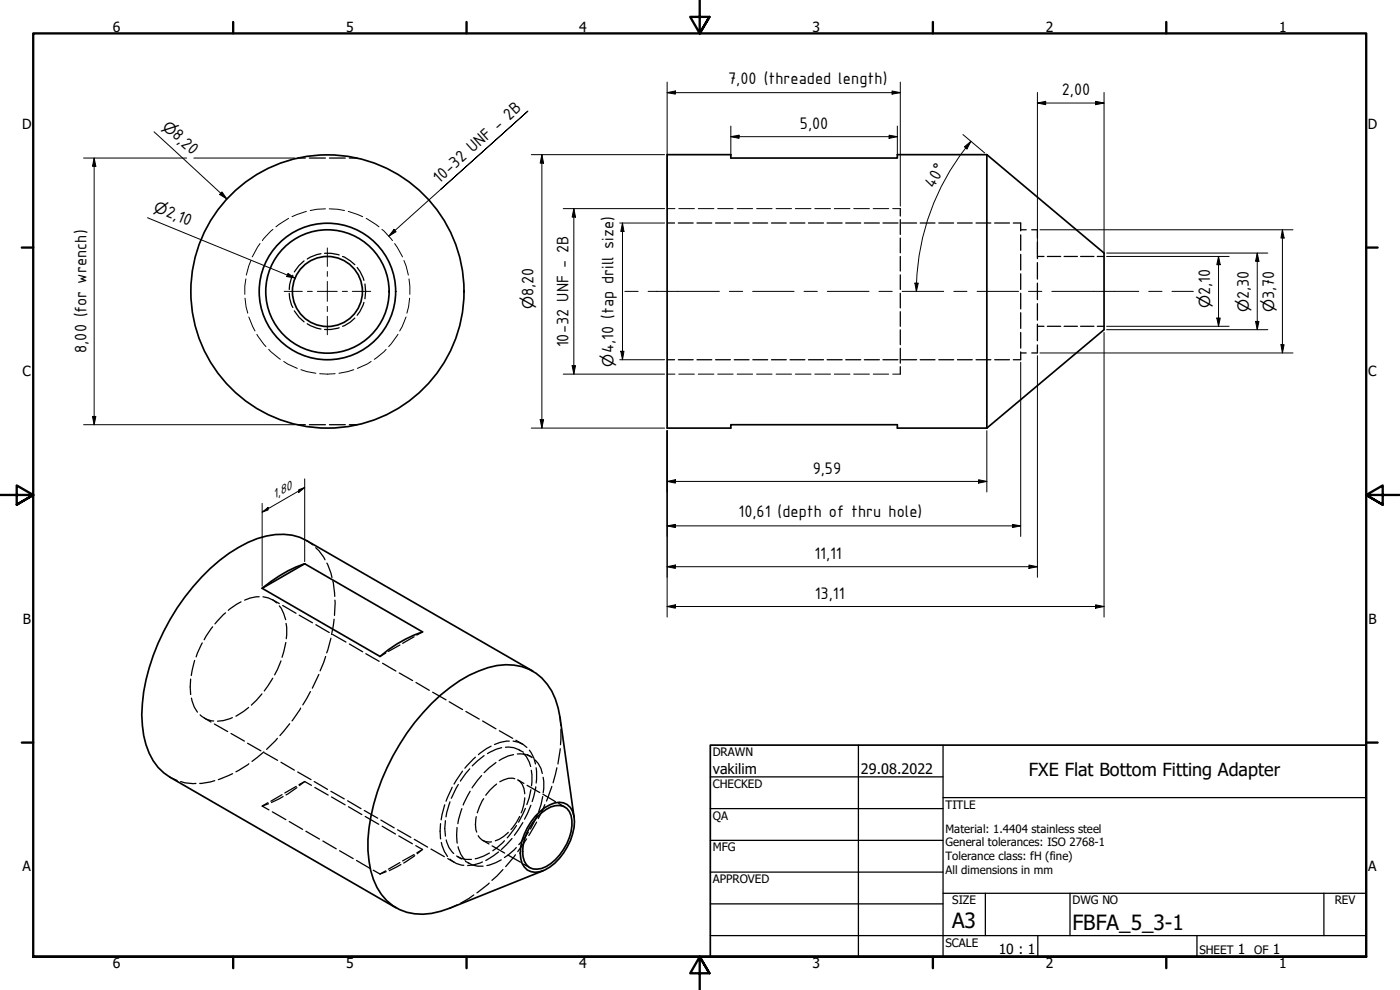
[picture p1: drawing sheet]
<svg xmlns="http://www.w3.org/2000/svg" width="420mm" height="297mm" viewBox="0 0 420 297" stroke-linecap="round" stroke-linejoin="round" font-family="sans-serif">
<!-- layer: Hidden (ANSI) -->
<g fill="none" stroke="#000" stroke-width=".38">
<path d="M89.3 47.4h2.3M92.8 47.4h4.9M98.9 47.4h4.7M104.8 47.4h2.5M91.2 78.3l-1.5 1.4-1.4 1.9M96.3 76.1l-1.2 .3-2.9 1.3M97.4 76h1.9l2.5 .5M102.8 76.9l2.4 1.4 1.3 1.1M200.2 66.9h2.2M203.6 66.9h4.4M209.2 66.9h4.4M214.8 66.9h4.4"/>
<path d="M220.3 66.9h4.5M225.9 66.9h4.5M231.5 66.9h4.5M237.1 66.9h4.5M242.6 66.9h4.5M248.2 66.9h4.5M253.8 66.9h4.5M259.4 66.9h4.5M265 66.9h4.5M270.2 62.6v2.2M270.2 65.9v4.4M270.2 71.4v4.5"/>
<path d="M270.2 76.9v4.4M270.6 66.9h4.5M276.2 66.9h4.4M281.7 66.9h4.5M287.3 66.9h4.5M292.9 66.9h4.5M298.5 66.9h4.5M304.1 66.9h2.2v2.4M306.3 70.5v4.6M306.3 76.3v4.7M306.3 68.9h1.7M309.6 68.9h1.7v2.5"/>
<path d="M311.3 72.6v5M311.3 78.8v4.9M311.3 76.9h2M314.3 76.9h4M319.3 76.9h4M324.3 76.9h4M329.3 76.9h2M86.8 88l.1 1.5 1 2.8M87.9 82.6l-1 2.7-.1 1.6M88.3 93.3l1.4 1.9 1.5 1.4M92.2 97.1l2.9 1.4 1.2 .2M101.8 98.3l-2.5 .6h-1.9"/>
<path d="M106.5 95.4l-1.3 1.2-2.4 1.3M107.2 80.2l.8 1.2 1.2 2.7M109.2 90.7l-1.2 2.8-.8 1.1M109.5 85.2l.2 2.2-.2 2.2M270.2 82.5v4.4M270.2 88v4.4M270.2 93.5v4.4M270.2 99v4.4M306.3 82.2v4.7M306.3 88v4.7M306.3 93.8v4.7M306.3 99.7v4.7"/>
<path d="M311.3 84.9v5M311.3 91.1v5M311.3 97.3v4.9M311.3 97.9h2M314.3 97.9h4M319.3 97.9h4M324.3 97.9h4M329.3 97.9h2M200.2 107.9h2.2M203.6 107.9h4.4M209.2 107.9h4.4M214.8 107.9h4.4"/>
<path d="M220.3 107.9h4.5M225.9 107.9h4.5M231.5 107.9h4.5M237.1 107.9h4.5M242.6 107.9h4.5M248.2 107.9h4.5M253.8 107.9h4.5M259.4 107.9h4.5M265 107.9h4.5M270.2 104.5v4.5M270.2 110v2.3M270.6 107.9h4.5"/>
<path d="M276.2 107.9h4.4M281.7 107.9h4.5M287.3 107.9h4.5M292.9 107.9h4.5M298.5 107.9h4.5M306.3 105.6v2.3h-2.2M306.3 105.9h1.7M311.3 103.5v2.4h-1.7M89.3 127.4h2.3M92.8 127.4h4.9M98.9 127.4h4.7M104.8 127.4h2.5"/>
<path d="M77.8 179.1l-2.7 .3-1.7 .7M78.9 179.1l1.6 .3 1.5 .7 1.1 .8M81.8 179.9l2 1.2M92.1 162.2l1.8 1.3M94.7 164.3l1 .9 1.8 2.7M98.1 169l1.5 4.3M99.9 174.4l.6 4.5M58.4 198.2l-1 4.5M60.7 192.9l-1.8 4.2M63.8 188.1l-2.5 3.8M67.7 183.9l-3.2 3.3M72.3 180.6l-3.8 2.5"/>
<path d="M83.8 181.8l.6 .7 .8 1.6 .5 1.8M84.3 198.3l-1.9 4.2M84.8 181.7l4 2.3M85.8 192.8l-1.2 4.4M85.9 187.1l.1 1.1-.1 3.4M89.8 184.6l4 2.3M94.8 187.4l4 2.4M97.7 197l-1.6 4.3M99.3 191.5l-1.3 4.4M99.8 190.4l4 2.2M100.3 185.8l-.8 4.6M100.5 180.1l-.1 4.5"/>
<path d="M104.8 193.2l4 2.4M109.8 196.1l4 2.3M114.8 199l4 2.3M115.8 195.9l-1.8 1.1M120 193.5l-3.4 1.9M124.3 191.1l-3.5 1.9M126.8 189.6l-1.7 .9M57.2 203.8v4.6M57.5 209.5l.8 2.6 .9 1.6M60.1 214.5a6.1 6.1 0 0 0 4 1.8M61.3 215.4l2 1.2M64.3 217.2l4 2.3"/>
<path d="M69.7 215.3l-2.6 .9-1.8 .2M74.6 212.3l-3.8 2.6M78.6 208.2l-3.2 3.4M81.9 203.5l-2.6 3.8M86.9 217.2l-2.9 3.5M90.2 212.5l-2.6 3.8M93.2 207.5l-2.3 4M95.7 202.4l-2 4.1M119.8 201.9l4 2.3M124.8 204.8l4 2.3M129.9 207.7l4 2.3M134.8 210.6l4 2.3"/>
<path d="M139.8 213.5l4 2.3M144.8 216.3l4 2.4M149.9 219.3l4 2.2M168.1 215.3l.2 2.4M168.3 218.8l-.1 4.6M51.1 233.2l2 1M54.2 234.5l1.2 .4 3.4 .2M64.5 234.2l-4.6 .9M69.3 220.1l4 2.3M69.8 232.1l-4.3 1.8M74.3 223l4 2.3M74.7 229.2l-3.9 2.4"/>
<path d="M79.2 225.6l-3.6 2.9M79.3 225.9l4 2.2M83.2 221.5l-3.2 3.3M84.3 228.7l4 2.4M84.6 238.4l-3.3 2M85 239l-3.5 1.8M88.9 236l-3.4 1.9M89.1 236.3l-3.2 2.2M89.3 231.6l4 2.3M91.4 234.5l-1.5 1.2M91.4 234.5l-1.7 .9M91.4 234.5l2.1 1.1"/>
<path d="M94.3 234.5l4 2.3M94.5 236.3l4 2.3M99.3 237.4l4 2.3M99.5 239.1l4.1 2.4M135.7 236.2l-1.8 4.2M137.5 235.4l-2.1 4.1M138.8 231.4l-2.5 3.9M141 230.7l-2.8 3.7M141.1 237.4l-2.1 4.1M142.7 227.2l-3.2 3.3M144.5 232.7l-2.8 3.7M145.2 239.6l-1.3 2.4-.6 1.9"/>
<path d="M145.3 226.7l-3.6 3.1M147.4 223.9l-1.4 .7-2.4 1.8M148.8 228.8l-3.5 3M149 235.3l-1.9 1.7-1.3 1.6M150.6 224.3l-1.6 .5-2.7 1.3M151.7 224.2a6.3 6.3 0 0 1 4.4 1M152.8 222.4l-2.7 .3-1.7 .7M154 222.4l1.5 .3 1.5 .7 1.1 .9M154.1 226.4l-1.6 .4-2.7 1.4M154.5 233.7a5.3 5.3 0 0 0-4.5 .9M154.8 222.1l2 1.2M155.3 226.2a5.9 5.9 0 0 1 4.4 1.1"/>
<path d="M155.4 234l1.8 1.1M155.5 234.1a4.5 4.5 0 0 1 2 4.1M155.8 225l1.2 .7M157 226l1 1.1 1.3 2.9M157.5 239.4l-.3 1.9-.8 2.6M158.2 235.6l3.8 2.2M158.2 226.4l1.2 .7M158.9 225.1l1.3 2.3 .5 1.8M159.3 237l-1.2 4.4M159.4 231.1l.2 1.3-.1 3.4M160.6 228l.9 1.1 .9 1.5 .4 1.5M160.8 236.1l-1.1 4.4"/>
<path d="M160.9 230.4v4.5M162.9 239l-1.2 4.5M162.9 238.3l3.8 2.2M163 233.2l.2 1.2-.2 3.5M165.6 236l-1.6 4.3M167.1 230.4l-1.1 4.5M168.1 224.6l-.7 4.6M80.4 240.8l-1.7 1.1 2 1.1M80.6 241.2l-1.9 .7M81.7 243.6l4.1 2.3M86.8 246.5l4 2.3M91.8 249.4l4.1 2.4"/>
<path d="M96.9 252.3l4 2.4M101.9 255.3l4.1 2.3M104.3 240.3l4 2.3M104.6 242l4 2.4M107 258.2l4 2.3M109.3 243.2l4 2.3M109.6 245l4.1 2.3M114.3 246l4 2.4M114.7 247.9l4 2.3M119.3 249l4 2.3M119.7 250.8l4.1 2.4M120 258.8l-3.4 2"/>
<path d="M120.3 259.4l-3.5 1.8M124.3 256.4l-3.5 1.9M124.3 251.8l4 2.4M124.5 256.7l-3.3 2.2M124.8 253.7l2 1.2M126.8 254.9l-1.6 1.2M126.8 254.9l-1.7 1M129.3 254.7l4 2.3M132.2 247.1l-.1 2.3 .2 2.3M132.5 252.8l.8 2.6 1 1.6M133.5 241.5l-1.1 4.5M133.7 246.2l-.2 2.4 .2 2.3"/>
<path d="M133.9 252a7.4 7.4 0 0 0 2.2 4.1M134.4 257.6l1.9 1.1M135.1 240.6l-1.2 4.5M135.1 257.8a6.4 6.4 0 0 0 4.1 1.8M137 256.8l1.2 .7 1.6 .4h1.7M137.2 248.3l-.2 2.3 .2 2.4M137.4 257l1.1 .7M137.5 254a7.9 7.9 0 0 0 2.1 4.1M138.6 242.6l-1.2 4.5M139.7 258.4l1.1 .7M140.5 258.9l1.2 .6 1.6 .4h1.7M142.9 245a8.6 8.6 0 0 0 .2 4.7"/>
<path d="M143.5 250.7a3.6 3.6 0 0 0 4 1.9M144.8 258.6l-2.7 .9-1.8 .2M144.8 252.1l1.9 1.1M146.9 256l-1.7 .8-2.6 .9M147.7 253.8l3.7 2.2M149.6 255.6l-3.8 2.6M150.4 258l-1.7 .9-2.6 .8M151.4 252.3l-3.5 3M152.4 256.5l3.8 2.2M152.5 249.7a9.3 9.3 0 0 1-3.8 2.6M153.7 251.6l-3.2 3.3M154.7 256.5l-2.9 3.5"/>
<path d="M154.9 254.3l-2.4 2.2-1.1 .8M155 247.7l-2.8 3.7M156 245l-1 1.7-1.6 2.2M156.9 246.8l-2.5 3.8M157.1 259.3l1.9 1M157.7 242.6l-2.1 4.1M158.1 251.7l-2.7 3.8M158.6 249.7l-2.9 3.7M159.3 241.6l-1.9 4.2M161 246.7l-2.3 4M161.2 244.6l-2 4.1M163.5 241.4l-2 4.2"/>
<path d="M167.6 241l1.9 1.1M112 261.1l2 1.1M115.8 261.3l-1.8 .9M115.9 261.5l-1.9 .7M137.2 271.5l-2.1 1M142.2 268.5l-4 2.5M146.8 265l-3.7 2.9M150.9 260.9l-3.3 3.2"/>
</g>
<!-- layer: Hidden Narrow (ANSI) -->
<g fill="none" stroke="#000" stroke-width=".3">
<path d="M75.3 78.2l-1.4 4.3M78 73.1l-2.3 4M81.9 68.8l-3.2 3.4M86.6 65.5l-3.8 2.6M91.9 63.4l-4.3 1.6M97.7 62.7l-2.6 .1-2 .4M98.8 62.7l2.5 .1 2.1 .4M104.5 63.4l4.3 1.6M109.9 65.5l3.8 2.6M114.6 68.8l3.2 3.4M118.4 73.1l2.4 4M121.2 78.2l1.4 4.3"/>
<path d="M200.2 62.6h2.4M203.7 62.6h4.7M209.5 62.6h4.7M215.4 62.6h4.6M221.2 62.6h4.7M227.1 62.6h4.6M232.9 62.6h4.7M238.7 62.6h4.7M244.5 62.6h4.7M250.4 62.6h4.7M256.2 62.6h4.7M262.1 62.6h4.6"/>
<path d="M267.9 62.6h2.3M73.5 89.5l.4 2.6 .5 1.9M73.8 83.7l-.3 2.1v2.5M74.7 95.1l1.8 4.2M121.9 95.1l-1.9 4.2M122.7 83.7l.3 4.6M122.9 89.5l-.3 2.6-.5 1.9M77.1 100.3l2.7 3.7M80.6 104.8l3.5 3M85.2 108.4l1.1 .8 2.9 1.3M90.3 110.9l4.5 1.1M95.9 112.1h4.7"/>
<path d="M106.2 110.9l-4.5 1.1M111.4 108.4l-1.2 .8-2.9 1.3M115.9 104.8l-3.6 3M119.4 100.3l-2.8 3.7M200.2 112.3h2.4M203.7 112.3h4.7M209.5 112.3h4.7M215.4 112.3h4.6M221.2 112.3h4.7M227.1 112.3h4.6M232.9 112.3h4.7M238.7 112.3h4.7"/>
<path d="M244.5 112.3h4.7M250.4 112.3h4.7M256.2 112.3h4.7M262.1 112.3h4.6M267.9 112.3h2.3"/>
</g>
<!-- layer: Visible (ANSI) -->
<g fill="none" stroke="#000" stroke-width=".51">
<path d="M296.2 46.4h-26.9v1h-50v-1h-19.1v82h19.1v-1h50v1h26.9M296.2 46.4v82M296.2 46.4l35.1 29.5v23l-35.1 29.5M91.4 169.1a38.3 38.3 0 0 0-12.7 7.4M91.4 169.1l35.4 20.5a38.3 38.3 0 0 0-12.8 7.4l-35.3-20.5M91.4 169.1l-12.7 7.4M159.9 201.3l-67.8-39.1a17.9 17.9 0 0 0-14.9-.6 49.4 49.4 0 0 0-21.8 17.6 62.7 62.7 0 0 0-12.9 35.2 24.2 24.2 0 0 0 4.9 15.8l1.7 1.7 2 1.3 67.8 39.2M161.2 245.2a9.4 9.4 0 0 1 6.8-3.5 4.1 4.1 0 0 1 3.6 4.5 15.9 15.9 0 0 1-7.7 13.8 4.3 4.3 0 0 1-6.9-3 14.9 14.9 0 0 1 4.2-11.8zM162.1 243.5a8.5 8.5 0 0 1 7.1-2.6 5.1 5.1 0 0 1 3.2 5.7 17.9 17.9 0 0 1-8.9 14.4 4.7 4.7 0 0 1-7.2-3.5 17.2 17.2 0 0 1 5.8-14zM172.3 245.2l-4.2-29.9a17.9 17.9 0 0 0-9.3-14.5 18.4 18.4 0 0 0-15.2 .5 51.1 51.1 0 0 0-21.5 18.6 61.4 61.4 0 0 0-11.7 35.3 22 22 0 0 0 5.7 15 15.6 15.6 0 0 0 16.2 3.2l30.8-12.2"/>
<circle cx="98.3" cy="87.5" r="41"/>
<circle cx="98.3" cy="87.5" r="20.5"/>
<circle cx="98.3" cy="87.5" r="18.5"/>
<circle cx="98.3" cy="87.5" r="10.5"/>
</g>
<!-- layer: Border (ANSI) -->
<g fill="none" stroke="#000" stroke-width=".7">
<path d="M70 6.6v3.4M140 6.6v3.4M210 0v10l-2.9-4.9h5.8l-2.9 4.9 2.9-4.9M280 6.6v3.4M350 6.6v3.4M6.5 74.3h3.5M410 74.3h3.4M0 148.5h10l-5-2.8v5.7l5-2.9-5 2.9M420 148.5h-10l5-2.8v5.7l-5-2.9 5 2.9M6.5 222.8h3.5M410 222.8h3.4M10 287.1v-277.1h400v277.1h-400h400"/>
<path d="M70 287.1v3.4M140 287.1v3.4M212.9 292l-2.9-4.9 2.9 4.9h-5.8l2.9-4.9v9.9M280 287.1v3.4M350 287.1v3.4"/>
</g>
<!-- layer: Title (ANSI) -->
<g fill="none" stroke="#000" stroke-width=".38">
<path d="M213.2 233.1h69.8M257.6 223.6v63.5M283 239.3h127M283 223.6v63.5M213.2 242.6h69.8M213.2 252.1h69.8M213.2 261.7h69.8M213.2 271.2h69.8M283 268h127M295.7 268v12.7M321.1 268v12.7M397.3 268v12.7"/>
<path d="M213.2 280.7h196.8M311.5 280.7v6.4M359.2 280.7v6.4"/>
</g>
<path d="M213.2 223.6h196.8v63.5h-196.8z" fill="none" stroke="#000" stroke-width=".51"/>
<!-- layer: Centerline (ANSI) -->
<g fill="none" stroke="#000" stroke-width=".3">
<path d="M187.5 87.4h4M194.5 87.4h21.4M218.9 87.4h4M225.9 87.4h12.4M241.3 87.4h4M248.3 87.4h12.5M263.8 87.4h4M270.8 87.4h12.4M286.3 87.4h3.9M293.2 87.4h12.5M308.7 87.4h4M315.7 87.4h26.1"/>
<path d="M344.7 87.4h4M351.7 87.4h6.4"/>
</g>
<!-- layer: Dimension (ISO) -->
<g fill="none" stroke="#000" stroke-width=".3">
<path d="M46.2 39.5l21.9 20.2M200.2 27.8l2.5-.5v.9zM200.2 27.8h70M200.2 24.6v37.2M219.3 37.8v8.9M267.7 27.3l2.5 .5-2.5 .4zM269.3 37.8v8.9M270.2 24.6v37.2M311.3 30.9l2.5-.5v1zM311.3 27.7v48.4M311.3 30.9h20M328.8 30.4l2.5 .5-2.5 .5z"/>
<path d="M331.3 27.7v48.4M25.1 47.4h30.9M28.3 47.4l.5 2.5h-1.1zM28.3 47.4v80M58.2 47.4h30.3M66.6 57.6l1.5 2.1-2.2-1.4zM159.4 46.4h40.1M162.6 46.4l.5 2.5h-1zM162.6 46.4v82M219.3 41l2.5-.4v.9zM219.3 41h50M266.8 40.6l2.5 .4-2.5 .5z"/>
<path d="M289 40.4l6.5 5.5M289.4 44.1l2-1.7-1.2 2.3zM289.8 44.4a70 70 0 0 0-14.8 43M291.4 42.4l-1.6 2M44.3 65.3l44.2 18.1M186 66.9h13.5M186.8 66.9l.5 2.6h-1zM186.8 66.9v41M312.1 68.9h75.9M332.1 76.9h36.8M332.1 75.9h48.4M365.7 76.9l.5 2.5h-1z"/>
<path d="M365.7 76.9v21M377.3 75.9l.5 2.5h-1zM377.3 75.9v23M384.9 68.9l.5 2.5h-1zM384.9 68.9v37M86.4 82l2.1 1.4-2.5-.4zM274.6 84.9h1l-.6 2.5zM331.3 99.7v85.5M332.1 97.9h36.8M332.1 98.9h48.4M365.2 95.4h1l-.5 2.5zM376.8 96.4h1l-.5 2.5z"/>
<path d="M186 107.9h13.5M186.3 105.4h1l-.5 2.5zM306.3 108.7v52.3M311.3 106.7v66.5M312.1 105.9h75.9M384.4 103.4h1l-.5 2.5zM25.1 127.4h63.4M27.7 125h1.1l-.5 2.4zM159.4 128.4h40.1M162.1 125.9h1l-.5 2.5zM200.2 129.2v56M296.2 129.2v18.4"/>
<path d="M78.7 153.7l1.8-1.4v.7zM78.7 151.1v24.8M89.7 146.9l1.7-.6-1.7 1.5zM91.4 146.3l-12.7 7.4M91.4 143.7v24.8M200.2 157.8l2.5-.5v1zM200.2 144.4l2.5-.5v1.1zM200.2 157.8h106.1M200.2 144.4h96M293.7 143.9l2.5 .5-2.5 .6zM303.8 157.3l2.5 .5-2.5 .5zM200.2 170l2.5-.5v1z"/>
<path d="M200.2 170h111.1M308.8 169.5l2.5 .5-2.5 .5zM200.2 182l2.5-.5v1zM200.2 182h131.1M328.8 181.5l2.5 .5-2.5 .5z"/>
</g>
<g fill="#000">
<path d="M200.2 27.8l2.5-.5v.9z" fill-rule="evenodd"/>
<path d="M267.7 27.3l2.5 .5-2.5 .4z" fill-rule="evenodd"/>
<path d="M311.3 30.9l2.5-.5v1z" fill-rule="evenodd"/>
<path d="M328.8 30.4l2.5 .5-2.5 .5z" fill-rule="evenodd"/>
<path d="M28.3 47.4l.5 2.5h-1.1z" fill-rule="evenodd"/>
<path d="M66.6 57.6l1.5 2.1-2.2-1.4z" fill-rule="evenodd"/>
<path d="M162.6 46.4l.5 2.5h-1z" fill-rule="evenodd"/>
<path d="M219.3 41l2.5-.4v.9z" fill-rule="evenodd"/>
<path d="M266.8 40.6l2.5 .4-2.5 .5z" fill-rule="evenodd"/>
<path d="M289.4 44.1l2-1.7-1.2 2.3z" fill-rule="evenodd"/>
<path d="M186.8 66.9l.5 2.6h-1z" fill-rule="evenodd"/>
<path d="M365.7 76.9l.5 2.5h-1z" fill-rule="evenodd"/>
<path d="M377.3 75.9l.5 2.5h-1z" fill-rule="evenodd"/>
<path d="M384.9 68.9l.5 2.5h-1z" fill-rule="evenodd"/>
<path d="M86.4 82l2.1 1.4-2.5-.4z" fill-rule="evenodd"/>
<path d="M274.6 84.9h1l-.6 2.5z" fill-rule="evenodd"/>
<path d="M365.2 95.4h1l-.5 2.5z" fill-rule="evenodd"/>
<path d="M376.8 96.4h1l-.5 2.5z" fill-rule="evenodd"/>
<path d="M186.3 105.4h1l-.5 2.5z" fill-rule="evenodd"/>
<path d="M384.4 103.4h1l-.5 2.5z" fill-rule="evenodd"/>
<path d="M27.7 125h1.1l-.5 2.4z" fill-rule="evenodd"/>
<path d="M162.1 125.9h1l-.5 2.5z" fill-rule="evenodd"/>
<path d="M78.7 153.7l1.8-1.4v.7z" fill-rule="evenodd"/>
<path d="M89.7 146.9l1.7-.6-1.7 1.5z" fill-rule="evenodd"/>
<path d="M200.2 157.8l2.5-.5v1z" fill-rule="evenodd"/>
<path d="M200.2 144.4l2.5-.5v1.1z" fill-rule="evenodd"/>
<path d="M293.7 143.9l2.5 .5-2.5 .6z" fill-rule="evenodd"/>
<path d="M303.8 157.3l2.5 .5-2.5 .5z" fill-rule="evenodd"/>
<path d="M200.2 170l2.5-.5v1z" fill-rule="evenodd"/>
<path d="M308.8 169.5l2.5 .5-2.5 .5z" fill-rule="evenodd"/>
<path d="M200.2 182l2.5-.5v1z" fill-rule="evenodd"/>
<path d="M328.8 181.5l2.5 .5-2.5 .5z" fill-rule="evenodd"/>
</g>
<!-- layer: Symbol (ISO) -->
<path d="M132.3 56.8l26.1-23.5-41.7 37.6M118.2 68.8l.7 .7-2.2 1.4zM169 62.6h30.5M172.2 62.6l.5 2.5h-1zM172.2 62.6v49.7M169 112.3h30.5M171.7 109.7h1l-.5 2.6z" fill="none" stroke="#000" stroke-width=".3"/>
<g fill="#000">
<path d="M118.2 68.8l.7 .7-2.2 1.4z" fill-rule="evenodd"/>
<path d="M172.2 62.6l.5 2.5h-1z" fill-rule="evenodd"/>
<path d="M171.7 109.7h1l-.5 2.6z" fill-rule="evenodd"/>
</g>
<!-- layer: Center Mark (ISO) -->
<path d="M98.2 74.4v5.5M85.3 87.4h5.4M92.3 87.4h1.4M95.2 87.4h6M98.2 81.5v1.4M98.2 84.4v6M98.2 91.9v1.6M98.2 94.9v5.5M102.7 87.4h1.6M105.7 87.4h5.6" fill="none" stroke="#000" stroke-width=".3"/>
<g font-size="6.3">
<text x="285.8" y="278.6">A3</text>
<text x="321.9" y="279">FBFA_5_3-1</text>
</g>
<g font-size="5.4">
<text x="218.6" y="25.1">7,00 (threaded length)</text>
<text x="318.6" y="28.6">2,00</text>
<text x="51.4" y="40.9" transform="rotate(43 51.4 40.9)">8,20</text>
<text x="240" y="38.7">5,00</text>
<text x="131.8" y="55.1" transform="rotate(-42 131.8 55.1)">10-32 UNF - 2B</text>
<text x="280.3" y="56.6" transform="rotate(-62 280.3 56.6)">40°</text>
<text x="49.5" y="64.8" transform="rotate(22 49.5 64.8)">2,10</text>
<text x="160.1" y="88.8" transform="rotate(-90 160.1 88.8)">8,20</text>
<text x="363.2" y="88.5" transform="rotate(-90 363.2 88.5)">2,10</text>
<text x="374.8" y="89.8" transform="rotate(-90 374.8 89.8)">2,30</text>
<text x="382.4" y="89.8" transform="rotate(-90 382.4 89.8)">3,70</text>
<text x="26" y="105.9" transform="rotate(-90 26 105.9)">8,00 (for wrench)</text>
<text x="170.6" y="104.2" transform="rotate(-90 170.6 104.2)">10-32 UNF - 2B</text>
<text x="184.1" y="106" transform="rotate(-90 184.1 106)">4,10 (tap drill size)</text>
<text x="243.9" y="142.1">9,59</text>
<text x="221.7" y="155.2">10,61 (depth of thru hole)</text>
<text x="244.4" y="167.7">11,11</text>
<text x="244.5" y="179.7">13,11</text>
<text x="308.8" y="232.9">FXE Flat Bottom Fitting Adapter</text>
</g>
<g font-size="4.6">
<text x="48.5" y="38.3" transform="rotate(43 48.5 38.3)">⌀</text>
<text x="45.9" y="63.4" transform="rotate(22 45.9 63.4)">⌀</text>
<text x="160.1" y="92.7" transform="rotate(-90 160.1 92.7)">⌀</text>
<text x="363.2" y="92.4" transform="rotate(-90 363.2 92.4)">⌀</text>
<text x="374.8" y="93.6" transform="rotate(-90 374.8 93.6)">⌀</text>
<text x="382.4" y="93.6" transform="rotate(-90 382.4 93.6)">⌀</text>
<text x="184.1" y="110" transform="rotate(-90 184.1 110)">⌀</text>
</g>
<text font-size="4.4" x="82.3" y="149.7" transform="rotate(-30 82.3 149.7)">1,80</text>
<g font-size="4.3">
<text x="213.9" y="232.2">vakilim</text>
<text x="258.4" y="232.2">29.08.2022</text>
</g>
<g font-size="4.2">
<text x="33.8" y="9.6">6</text>
<text x="103.9" y="9.6">5</text>
<text x="173.9" y="9.6">4</text>
<text x="243.8" y="9.6">3</text>
<text x="313.9" y="9.6">2</text>
<text x="383.9" y="9.6">1</text>
<text x="6.7" y="38.7">D</text>
<text x="410.5" y="38.7">D</text>
<text x="6.8" y="113">C</text>
<text x="410.7" y="113">C</text>
<text x="6.9" y="187.2">B</text>
<text x="410.7" y="187.2">B</text>
<text x="6.8" y="261.4">A</text>
<text x="410.7" y="261.4">A</text>
<text x="299.7" y="286.2">10 : 1</text>
<text x="371.5" y="286.2">1</text>
<text x="382" y="286.2">1</text>
<text x="33.8" y="290.5">6</text>
<text x="103.9" y="290.5">5</text>
<text x="173.9" y="290.5">4</text>
<text x="243.8" y="290.5">3</text>
<text x="313.9" y="290.5">2</text>
<text x="383.9" y="290.5">1</text>
</g>
<g font-size="3.5">
<text x="213.9" y="226.9">DRAWN</text>
<text x="213.9" y="236.4">CHECKED</text>
<text x="213.9" y="245.9">QA</text>
<text x="283.8" y="242.6">TITLE</text>
<text x="213.9" y="255.4">MFG</text>
<text x="213.9" y="265">APPROVED</text>
<text x="285.8" y="271.3">SIZE</text>
<text x="321.9" y="271.3">DWG NO</text>
<text x="400.6" y="271.3">REV</text>
<text x="283.8" y="284">SCALE</text>
<text x="360" y="286.2">SHEET</text>
<text x="376.4" y="286.2">OF</text>
</g>
<g font-size="3.4">
<text x="283.8" y="249.8">Material: 1.4404 stainless steel</text>
<text x="283.8" y="253.9">General tolerances: ISO 2768-1</text>
<text x="283.8" y="258">Tolerance class: fH (fine)</text>
<text x="283.8" y="262.2">All dimensions in mm</text>
</g>
</svg>
